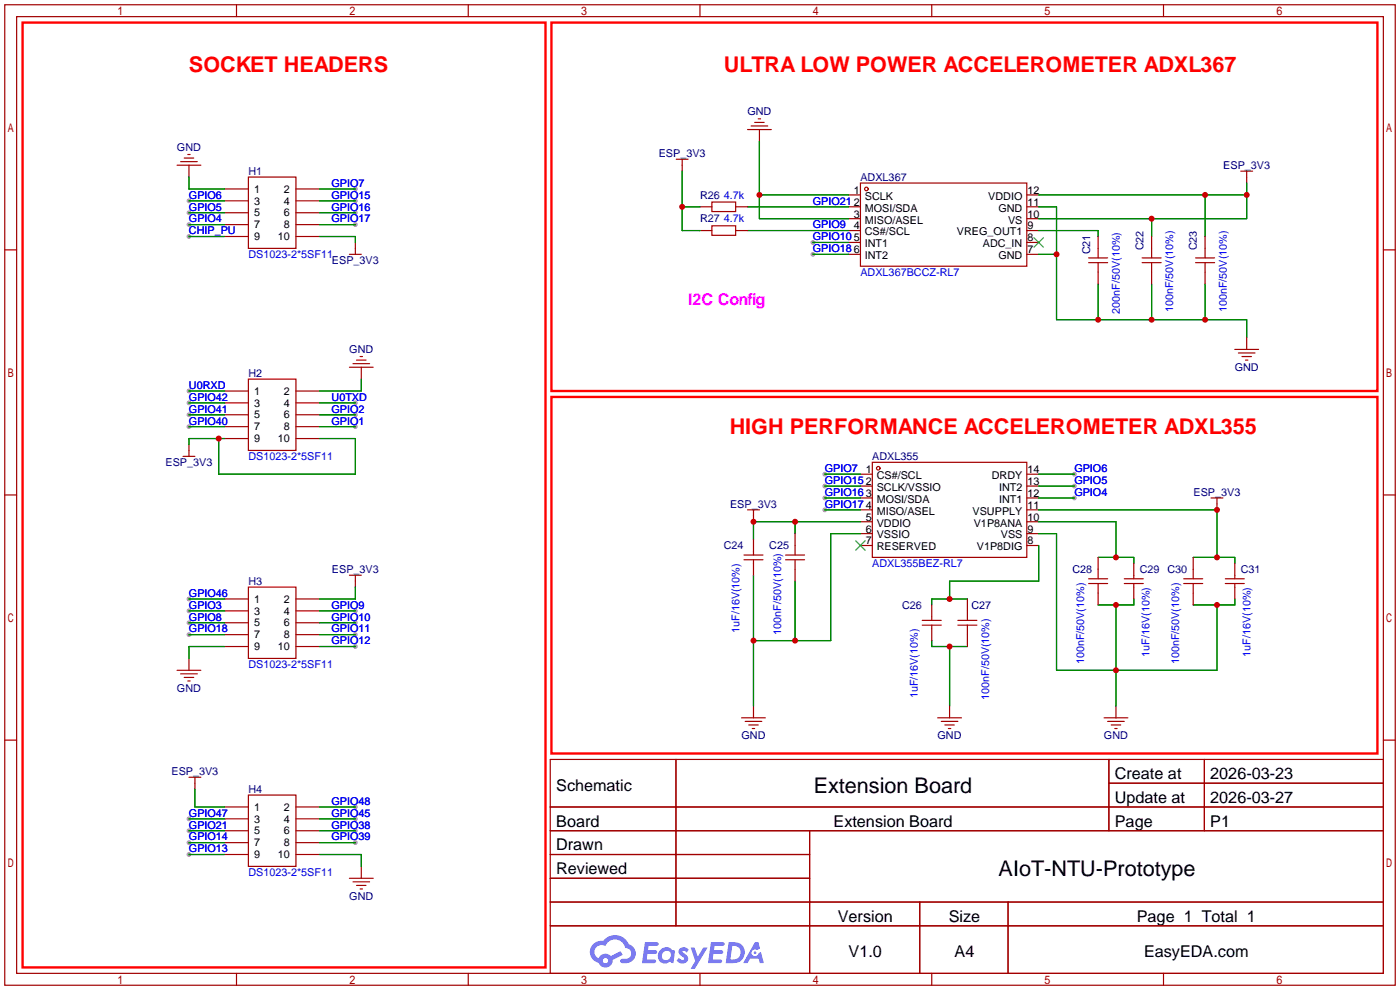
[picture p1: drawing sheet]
<svg xmlns="http://www.w3.org/2000/svg" width="299mm" height="212mm" viewBox="0 0 299 212" stroke-linecap="round" stroke-linejoin="round" font-family="sans-serif">
<g fill="#999">
<circle cx="229.6" cy="101.3" r=".51"/>
<circle cx="229.6" cy="103.9" r=".51"/>
<circle cx="229.6" cy="106.4" r=".51"/>
<circle cx="176.3" cy="103.9" r=".51"/>
<circle cx="176.3" cy="106.4" r=".51"/>
<circle cx="176.3" cy="109" r=".51"/>
<circle cx="176.3" cy="101.3" r=".51"/>
<circle cx="173.7" cy="51.8" r=".51"/>
<circle cx="173.7" cy="54.4" r=".51"/>
<circle cx="40.4" cy="50.5" r=".51"/>
<circle cx="40.4" cy="48" r=".51"/>
<circle cx="40.4" cy="45.5" r=".51"/>
<circle cx="40.4" cy="42.9" r=".51"/>
<circle cx="75.9" cy="40.4" r=".51"/>
<circle cx="75.9" cy="42.9" r=".51"/>
<circle cx="75.9" cy="45.5" r=".51"/>
<circle cx="75.9" cy="48" r=".51"/>
<circle cx="40.4" cy="83.6" r=".51"/>
<circle cx="40.4" cy="86.1" r=".51"/>
<circle cx="40.4" cy="88.6" r=".51"/>
<circle cx="40.4" cy="91.2" r=".51"/>
<circle cx="75.9" cy="86.1" r=".51"/>
<circle cx="75.9" cy="88.6" r=".51"/>
<circle cx="75.9" cy="91.2" r=".51"/>
<circle cx="40.4" cy="135.6" r=".51"/>
<circle cx="40.4" cy="133.1" r=".51"/>
<circle cx="40.4" cy="130.6" r=".51"/>
<circle cx="40.4" cy="128" r=".51"/>
<circle cx="75.9" cy="130.6" r=".51"/>
<circle cx="75.9" cy="133.1" r=".51"/>
<circle cx="75.9" cy="135.6" r=".51"/>
<circle cx="75.9" cy="138.2" r=".51"/>
<circle cx="40.4" cy="175" r=".51"/>
<circle cx="40.4" cy="177.5" r=".51"/>
<circle cx="40.4" cy="180.1" r=".51"/>
<circle cx="40.4" cy="182.6" r=".51"/>
<circle cx="75.9" cy="172.5" r=".51"/>
<circle cx="75.9" cy="175" r=".51"/>
<circle cx="75.9" cy="177.5" r=".51"/>
<circle cx="75.9" cy="180.1" r=".51"/>
</g>
<g fill="none" stroke="#a10000" stroke-width=".25">
<path d="M1 1h297.2v209.6h-297.2zM3.6 3.6h292.1v204.4h-292.1zM50.5 1v2.6M100.1 1v2.6M149.6 1v2.6M199.1 1v2.6M248.7 1v2.6M1 53.4h2.6M295.7 53.4h2.5M1 105.8h2.6M295.7 105.8h2.5M1 158.2h2.6"/>
<path d="M295.7 158.2h2.5M117.6 162.3h178.1v45.7h-178.1zM117.6 172.5h178.1M117.6 177.5h178.1M144.5 162.3v35.6M173 177.5v30.5M237 162.3v15.2M237 167.4h58.7M257.4 162.3v15.2M117.6 182.6h55.4M117.6 192.8h178.1M117.6 187.7h55.4"/>
<path d="M117.6 197.9h178.1M196.6 192.8v15.2M215.4 192.8v15.2M50.5 208v2.6M100.1 208v2.6M149.6 208v2.6M199.1 208v2.6M248.7 208v2.6"/>
</g>
<g fill="#5487ff">
<path d="M145.3 202.7a1.3 1.3 0 0 1 1.9 .3l-.4 .6a.54 .54 0 0 0-.9-.2l.1 .2a1.34 1.34 0 0 1 .9 1.8 1.47 1.47 0 0 1-2.3-.1l.5-.6 .8 .5a.31 .31 0 0 0 .4-.3 .31 .31 0 0 0-.3-.4 1.12 1.12 0 0 1-.7-1.8z"/>
<path d="M147.6 202.5h.9l.6 2 1.2-2h.9l-2.7 4.6h-.9l1-1.7z"/>
<path d="M137.8 201.4h1.7a1.31 1.31 0 0 1 1.2 .2 .4 .4 0 0 1-.3 .5l-1.8 .1-.1 .9h1.6a.4 .4 0 0 1 .4 .4 .4 .4 0 0 1-.5 .4h-1.6l-.2 1.2h1.4a.46 .46 0 0 1 .5 0 .46 .46 0 0 1 .1 .5l-.4 .2h-2.6z"/>
<path d="M151.9 201.4h1.7a1.32 1.32 0 0 1 1.2 .2 .39 .39 0 0 1-.3 .5l-1.8 .1-.1 .9h1.6a.4 .4 0 0 1 .4 .4 .4 .4 0 0 1-.4 .4h-1.7l-.2 1.2h1.4a.46 .46 0 0 1 .5 0 .46 .46 0 0 1 .1 .5l-.4 .2h-2.6z"/>
<path d="M161.3 201.4h.8l.3 1.3-.6 .4a.75 .75 0 0 0-1.1 .3 .75 .75 0 0 0 .5 1 .75 .75 0 0 0 .9-.7l.5-.2 .6 2.3h-.8l-.3-.9h-1.8l-.5 .9h-1z"/>
<path d="M155.7 201.4l-.6 4.4h1.5a2.27 2.27 0 0 0 2.6-2.2 2.27 2.27 0 0 0-2.7-2.2zM156.5 202.1a1.5 1.5 0 0 1 1.8 1.6 1.5 1.5 0 0 1-1.9 1.4h-.3z"/>
<path d="M141.2 203a1.6 1.6 0 0 0-.3 2.3 1.6 1.6 0 0 0 2.3 .2l.7 .3 .3-2.4-.1-.3-.5-.1a1.58 1.58 0 0 0-2.4 0zM141.8 203.5a.98 .98 0 0 1 1.6 .4 .98 .98 0 0 1-1.1 1.3 .94 .94 0 0 1-.9-.7 .94 .94 0 0 1 .4-1z"/>
<path d="M126.8 201.8a2.37 2.37 0 0 0 1.1 4 1.54 1.54 0 0 0 1.8 1 1.54 1.54 0 0 0 1.2-1.6l2.2-1.1-.5-.8-2 1a1.57 1.57 0 0 0-2.7 .5 1.5 1.5 0 0 1-.7-2.1 1.5 1.5 0 0 1 2.2-.5 2.23 2.23 0 0 1 2.3-1.4 2.23 2.23 0 0 1 2 1.8 1.16 1.16 0 0 1 1.2 1.1 1.16 1.16 0 0 1-1.1 1.2h-.7a.47 .47 0 0 0-.5 .4 .47 .47 0 0 0 .4 .5 2.17 2.17 0 0 0 2.5-.9 2.17 2.17 0 0 0-.3-2.7l-.8-.4a3.2 3.2 0 0 0-5.5-.7l-1.1 .1zM128.8 205.3a.6 .6 0 0 1 1.2 0 .6 .6 0 0 1-1.2 0z"/>
<circle cx="161.4" cy="203.6" r=".28"/>
</g>
<g fill="none" stroke="#a10000" stroke-width=".25">
<path d="M37.8 35.3h5.1M38.6 34.5h3.6M39.4 33.8h2M40.1 33h.5M40.4 35.3v2.5M53.1 37.8h10.1v15.3h-10.1zM144.5 34h2.6M145.8 34v2.6M159.8 27.7h5M160.5 26.9h3.6M161.3 26.2h2M162.1 25.4h.5"/>
<path d="M162.3 27.7v2.5M183.9 39.1h35.6v17.8h-35.6zM265.2 36.6h2.5M266.4 36.6v2.5M48 40.4h5.1M48 42.9h5.1M48 45.5h5.1M48 48h5.1M48 50.5h5.1M63.2 40.4h5.1M63.2 42.9h5.1M63.2 45.5h5.1"/>
<path d="M63.2 48h5.1M63.2 50.5h5.1M74.7 54.4h2.5M75.9 51.8v2.6M149.6 44.2h2.5M149.6 49.3h2.5M152.1 43.2h5.1v2h-5.1zM152.1 48.3h5.1v2h-5.1zM157.2 44.2h2.6M157.2 49.3h2.6M181.4 41.7h2.5M181.4 44.2h2.5"/>
<path d="M181.4 46.7h2.5M181.4 49.3h2.5M181.4 51.8h2.5M181.4 54.4h2.5M219.5 41.7h2.5M219.5 44.2h2.5M219.5 46.7h2.5M219.5 49.3h2.5M219.5 51.8h2.5M219.5 54.4h2.5M232.7 55.1h4M232.7 56.1h4"/>
<path d="M234.7 50.5v4.6M234.7 56.1v4.6M244.1 55.1h4.1M244.1 56.1h4.1M246.1 50.5v4.6M246.1 56.1v4.6M255.5 55.1h4.1M255.5 56.1h4.1M257.6 50.5v4.6M257.6 56.1v4.6M74.7 78.5h5.1M75.4 77.7h3.6"/>
<path d="M76.2 77h2M77 76.2h.5M77.2 78.5v2.5M263.9 74.7h5.1M264.7 75.4h3.5M265.4 76.2h2.1M266.2 77h.5M266.4 72.1v2.6M39.1 97.5h2.6M40.4 95v2.5M48 83.6h5.1M48 86.1h5.1"/>
<path d="M48 88.6h5.1M48 91.2h5.1M48 93.7h5.1M53.1 81h10.1v15.3h-10.1zM63.2 83.6h5.1M63.2 86.1h5.1M63.2 88.6h5.1M63.2 91.2h5.1M63.2 93.7h5.1M186.4 98.8h33.1v20.3h-33.1zM159 119.6h4.1M159 118.6h4.1"/>
<path d="M159.8 109h2.5M161 109v2.5M161 115.3v3.3M161 119.6v3.3M167.9 119.6h4.1M167.9 118.6h4.1M169.9 114v4.6M169.9 119.6v4.6M183.9 101.3h2.5M183.9 103.9h2.5M183.9 106.4h2.5M183.9 109h2.5"/>
<path d="M183.9 111.5h2.5M183.9 114h2.5M183.9 116.6h2.5M219.5 101.3h2.5M219.5 103.9h2.5M219.5 106.4h2.5M219.5 109h2.5M219.5 111.5h2.5M219.5 114h2.5M219.5 116.6h2.5M234.7 119.1v4.6M255 119.1v4.6"/>
<path d="M258.8 106.4h2.6M260.1 106.4v2.6M48 128h5.1M48 130.6h5.1M48 133.1h5.1M48 135.6h5.1M48 138.2h5.1M53.1 125.5h10.1v15.2h-10.1zM63.2 128h5.1M63.2 130.6h5.1M63.2 133.1h5.1M63.2 135.6h5.1"/>
<path d="M63.2 138.2h5.1M74.7 122.9h2.5M75.9 122.9v2.6M197.1 133.6h4.1M197.1 132.6h4.1M199.1 129.3v3.3M199.1 133.6v3.3M204.7 133.6h4.1M204.7 132.6h4.1M206.8 128v4.6M206.8 133.6v4.6M232.7 123.7h4"/>
<path d="M232.7 124.7h4M234.7 124.7v4.6M240.3 123.7h4M240.3 124.7h4M242.3 120.4v3.3M242.3 124.7v3.3M253 123.7h4M253 124.7h4M255 124.7v4.6M261.9 123.7h4M261.9 124.7h4M263.9 120.4v3.3"/>
<path d="M263.9 124.7v3.3M37.8 143.3h5.1M38.6 144h3.6M39.4 144.8h2M40.1 145.5h.5M40.4 140.7v2.6M158.5 153.4h5.1M159.3 154.2h3.5M160 154.9h2.1M160.8 155.7h.5M161 150.9v2.5M200.4 153.4h5.1"/>
<path d="M201.2 154.2h3.5M201.9 154.9h2.1M202.7 155.7h.5M202.9 150.9v2.5M236 153.4h5M236.7 154.2h3.6M237.5 154.9h2M238.3 155.7h.5M238.5 150.9v2.5M40.4 166.1h2.5M41.7 166.1v2.6M48 172.5h5.1"/>
<path d="M48 175h5.1M48 177.5h5.1M53.1 169.9h10.1v15.3h-10.1zM63.2 172.5h5.1M63.2 175h5.1M63.2 177.5h5.1M48 180.1h5.1M48 182.6h5.1M63.2 180.1h5.1M63.2 182.6h5.1M74.7 187.7h5.1M75.4 188.5h3.6"/>
<path d="M76.2 189.2h2M77 190h.5M77.2 185.2v2.5"/>
<circle cx="185.2" cy="40.4" r=".38"/>
<circle cx="187.7" cy="100.1" r=".38"/>
</g>
<path d="M221 50.8l2 2M223 50.8l-2 2M182.9 115.6l2 2M184.9 115.6l-2 2" fill="none" stroke="#3c3" stroke-width=".25"/>
<g fill="none" stroke="#008700" stroke-width=".25">
<path d="M40.4 37.8v2.6h7.6M145.8 36.6v12.7h3.8M162.3 30.2v16.5h19.1M266.4 39.1v7.6h-44.4M40.4 50.5h7.6M40.4 48h7.6M40.4 45.5h7.6M40.4 42.9h7.6M68.3 50.5h7.6v1.3M68.3 48h7.6M68.3 45.5h7.6M68.3 42.9h7.6"/>
<path d="M68.3 40.4h7.6M145.8 44.2h3.8M159.8 44.2h21.6M159.8 49.3h21.6M162.3 41.7h19.1M173.7 54.4h7.7M173.7 51.8h7.7M222 44.2h3.8v24.1h40.6v3.8M222 41.7h44.4M222 54.4h3.8M222 49.3h12.7v1.2M246.1 46.7v3.8"/>
<path d="M257.6 41.7v8.8M234.7 60.7v7.6M246.1 60.7v7.6M257.6 60.7v7.6M40.4 83.6h7.6M40.4 86.1h7.6M40.4 88.6h7.6M40.4 91.2h7.6M46.7 93.7v7.6h29.2v-7.6h-7.6M48 93.7h-7.6v1.3M68.3 86.1h7.6M68.3 88.6h7.6"/>
<path d="M68.3 91.2h7.6M77.2 81v2.6h-8.9M169.9 111.5v2.5M176.3 101.3h7.6M176.3 103.9h7.6M176.3 106.4h7.6M176.3 109h7.6M183.9 111.5h-22.9v3.8M183.9 114h-6.4v22.9h-16.5M222 114h3.8v29.3h34.3v-14M222 111.5h16.5v7.6M222 116.6v7.6h-19.1v3.8"/>
<path d="M222 109h38.1v10.1M222 101.3h7.6M222 103.9h7.6M222 106.4h7.6M234.7 119.1h7.6v1.3M255 119.1h8.9v1.3M40.4 128h7.6M40.4 135.6h7.6M40.4 133.1h7.6M40.4 130.6h7.6M48 138.2h-7.6v2.5M68.3 138.2h7.6"/>
<path d="M68.3 135.6h7.6M68.3 133.1h7.6M68.3 130.6h7.6M75.9 125.5v2.5h-7.6M161 122.9v28M169.9 124.2v12.7M199.1 136.9v1.3h7.7M202.9 138.2v12.7M206.8 128h-7.7v1.3M238.5 129.3v21.6M242.3 128v1.3h-7.6M263.9 128v1.3h-8.9"/>
<path d="M40.4 175h7.6M40.4 177.5h7.6M41.7 168.7v3.8h6.3M68.3 172.5h7.6M68.3 175h7.6M68.3 177.5h7.6M40.4 182.6h7.6M40.4 180.1h7.6M68.3 182.6h8.9v2.6M68.3 180.1h7.6"/>
</g>
<path d="M4.8 4.8h111.8v202h-111.8zM117.9 4.8h176.5v78.8h-176.5zM117.9 84.8h176.5v76.2h-176.5z" fill="none" stroke="#f00" stroke-width=".51"/>
<g fill="#c00">
<circle cx="266.4" cy="41.7" r=".63"/>
<circle cx="246.1" cy="46.7" r=".63"/>
<circle cx="257.6" cy="41.7" r=".63"/>
<circle cx="225.8" cy="54.4" r=".63"/>
<circle cx="234.7" cy="68.3" r=".63"/>
<circle cx="246.1" cy="68.3" r=".63"/>
<circle cx="257.6" cy="68.3" r=".63"/>
<circle cx="169.9" cy="111.5" r=".63"/>
<circle cx="161" cy="111.5" r=".63"/>
<circle cx="169.9" cy="136.9" r=".63"/>
<circle cx="161" cy="136.9" r=".63"/>
<circle cx="202.9" cy="138.2" r=".63"/>
<circle cx="202.9" cy="128" r=".63"/>
<circle cx="238.5" cy="143.3" r=".63"/>
<circle cx="238.5" cy="129.3" r=".63"/>
<circle cx="260.1" cy="129.3" r=".63"/>
<circle cx="238.5" cy="119.1" r=".63"/>
<circle cx="260.1" cy="109" r=".63"/>
<circle cx="260.1" cy="119.1" r=".63"/>
<circle cx="162.3" cy="41.7" r=".63"/>
<circle cx="145.8" cy="44.2" r=".63"/>
<circle cx="46.7" cy="93.7" r=".63"/>
</g>
<g font-size="4.6" fill="#f00">
<text x="40.4" y="15.3">SOCKET HEADERS</text>
<text x="154.7" y="15.3">ULTRA LOW POWER ACCELEROMETER ADXL367</text>
<text x="156" y="92.8">HIGH PERFORMANCE ACCELEROMETER ADXL355</text>
</g>
<g font-size="4.6">
<text x="173.9" y="169.4">Extension Board</text>
<text x="213.4" y="187.2">AIoT-NTU-Prototype</text>
</g>
<text font-size="3.5" fill="#f0f" x="147.1" y="65.1">I2C Config</text>
<g font-size="3.5">
<text x="238.3" y="166.5">Create at</text>
<text x="258.7" y="166.5">2026-03-23</text>
<text x="118.9" y="169.1">Schematic</text>
<text x="238.3" y="171.6">Update at</text>
<text x="258.7" y="171.6">2026-03-27</text>
<text x="118.9" y="176.7">Board</text>
<text x="178.2" y="176.7">Extension Board</text>
<text x="238.3" y="176.7">Page</text>
<text x="258.7" y="176.7">P1</text>
<text x="118.9" y="181.8">Drawn</text>
<text x="118.9" y="186.8">Reviewed</text>
<text x="179.1" y="197">Version</text>
<text x="202.8" y="197">Size</text>
<text x="243" y="197">Page 1 Total 1</text>
<text x="181.4" y="204.6">V1.0</text>
<text x="204" y="204.6">A4</text>
<text x="244.5" y="204.6">EasyEDA.com</text>
</g>
<g font-size="2.3" fill="#000080">
<text x="159.7" y="24.7">GND</text>
<text x="37.8" y="32.3">GND</text>
<text x="140.8" y="33.6">ESP_3V3</text>
<text x="53.1" y="37.4">H1</text>
<text x="183.9" y="38.7">ADXL367</text>
<text x="261.4" y="36.1">ESP_3V3</text>
<text x="149.6" y="42.5">R26</text>
<text x="149.6" y="47.5">R27</text>
<text x="244.4" y="53.5" transform="rotate(-90 244.4 53.5)">C22</text>
<text x="255.8" y="53.5" transform="rotate(-90 255.8 53.5)">C23</text>
<text x="70.9" y="56.4">ESP_3V3</text>
<text x="233" y="54.4" transform="rotate(-90 233 54.4)">C21</text>
<text x="74.7" y="75.5">GND</text>
<text x="53.1" y="80.6">H2</text>
<text x="263.9" y="79.3">GND</text>
<text x="35.4" y="99.6">ESP_3V3</text>
<text x="186.4" y="98.3">ADXL355</text>
<text x="255.1" y="106">ESP_3V3</text>
<text x="156" y="108.5">ESP_3V3</text>
<text x="154.7" y="117.4">C24</text>
<text x="164.4" y="117.4">C25</text>
<text x="53.1" y="125">H3</text>
<text x="70.9" y="122.5">ESP_3V3</text>
<text x="229.2" y="122.5">C28</text>
<text x="243.6" y="122.5">C29</text>
<text x="249.5" y="122.5">C30</text>
<text x="265.2" y="122.5">C31</text>
<text x="192.8" y="130.1">C26</text>
<text x="207.6" y="130.1">C27</text>
<text x="37.8" y="147.9">GND</text>
<text x="158.5" y="158">GND</text>
<text x="200.4" y="158">GND</text>
<text x="235.9" y="158">GND</text>
<text x="36.7" y="165.7">ESP_3V3</text>
<text x="53.1" y="169.5">H4</text>
<text x="74.7" y="192.3">GND</text>
</g>
<g font-size="2.3">
<text x="54.4" y="41.2">1</text>
<text x="60.7" y="41.2">2</text>
<text x="182.5" y="41.4">1</text>
<text x="219.6" y="41.4">12</text>
<text x="54.4" y="43.7">3</text>
<text x="54.4" y="46.3">5</text>
<text x="60.7" y="43.7">4</text>
<text x="60.7" y="46.3">6</text>
<text x="182.5" y="44">2</text>
<text x="182.5" y="46.5">3</text>
<text x="184.8" y="42.7">SCLK</text>
<text x="184.8" y="45.2">MOSI/SDA</text>
<text x="184.8" y="47.8">MISO/ASEL</text>
<text x="211.2" y="42.7">VDDIO</text>
<text x="213.4" y="45.2">GND</text>
<text x="215.4" y="47.8">VS</text>
<text x="219.6" y="46.5">10</text>
<text x="219.6" y="44">11</text>
<text x="54.4" y="48.8">7</text>
<text x="54.4" y="51.3">9</text>
<text x="59.4" y="51.3">10</text>
<text x="60.7" y="48.8">8</text>
<text x="182.5" y="49">4</text>
<text x="182.5" y="51.6">5</text>
<text x="184.8" y="50.3">CS#/SCL</text>
<text x="184.8" y="52.9">INT1</text>
<text x="204.5" y="50.3">VREG_OUT1</text>
<text x="210" y="52.9">ADC_IN</text>
<text x="219.6" y="51.6">8</text>
<text x="219.6" y="49">9</text>
<text x="182.5" y="54.1">6</text>
<text x="184.8" y="55.4">INT2</text>
<text x="213.4" y="55.4">GND</text>
<text x="219.6" y="54.1">7</text>
<text x="54.4" y="84.4">1</text>
<text x="54.4" y="86.9">3</text>
<text x="54.4" y="89.4">5</text>
<text x="60.7" y="84.4">2</text>
<text x="60.7" y="86.9">4</text>
<text x="60.7" y="89.4">6</text>
<text x="54.4" y="92">7</text>
<text x="54.4" y="94.5">9</text>
<text x="59.4" y="94.5">10</text>
<text x="60.7" y="92">8</text>
<text x="185" y="101.1">1</text>
<text x="219.6" y="101.1">14</text>
<text x="185" y="103.7">2</text>
<text x="185" y="106.2">3</text>
<text x="187.4" y="102.4">CS#/SCL</text>
<text x="187.4" y="104.9">SCLK/VSSIO</text>
<text x="187.4" y="107.5">MOSI/SDA</text>
<text x="212" y="102.4">DRDY</text>
<text x="213.5" y="107.5">INT1</text>
<text x="213.5" y="104.9">INT2</text>
<text x="219.6" y="106.2">12</text>
<text x="219.6" y="103.7">13</text>
<text x="185" y="108.7">4</text>
<text x="185" y="111.3">5</text>
<text x="185" y="113.8">6</text>
<text x="187.4" y="110">MISO/ASEL</text>
<text x="187.4" y="112.5">VDDIO</text>
<text x="207.9" y="110">VSUPPLY</text>
<text x="208.1" y="112.5">V1P8ANA</text>
<text x="219.6" y="113.8">9</text>
<text x="219.6" y="111.3">10</text>
<text x="219.6" y="108.7">11</text>
<text x="185" y="116.4">7</text>
<text x="187.4" y="115.1">VSSIO</text>
<text x="187.4" y="117.6">RESERVED</text>
<text x="208.8" y="117.6">V1P8DIG</text>
<text x="213.9" y="115.1">VSS</text>
<text x="219.6" y="116.4">8</text>
<text x="54.4" y="128.8">1</text>
<text x="54.4" y="131.3">3</text>
<text x="60.7" y="128.8">2</text>
<text x="60.7" y="131.3">4</text>
<text x="54.4" y="133.9">5</text>
<text x="54.4" y="136.4">7</text>
<text x="60.7" y="133.9">6</text>
<text x="60.7" y="136.4">8</text>
<text x="54.4" y="139">9</text>
<text x="59.4" y="139">10</text>
<text x="54.4" y="173.3">1</text>
<text x="60.7" y="173.3">2</text>
<text x="54.4" y="175.8">3</text>
<text x="54.4" y="178.3">5</text>
<text x="60.7" y="175.8">4</text>
<text x="60.7" y="178.3">6</text>
<text x="54.4" y="180.9">7</text>
<text x="54.4" y="183.4">9</text>
<text x="59.4" y="183.4">10</text>
<text x="60.7" y="180.9">8</text>
</g>
<g font-size="2.3" fill="#00f">
<text x="70.9" y="39.9">GPIO7</text>
<text x="40.4" y="47.5">GPIO4</text>
<text x="40.4" y="45">GPIO5</text>
<text x="40.4" y="42.5">GPIO6</text>
<text x="70.9" y="42.5">GPIO15</text>
<text x="70.9" y="45">GPIO16</text>
<text x="70.9" y="47.5">GPIO17</text>
<text x="154.7" y="42.5">4.7k</text>
<text x="154.7" y="47.5">4.7k</text>
<text x="173.7" y="43.7">GPIO21</text>
<text x="40.4" y="50.1">CHIP_PU</text>
<text x="173.7" y="51.4">GPIO10</text>
<text x="173.7" y="53.9">GPIO18</text>
<text x="173.7" y="48.8">GPIO9</text>
<text x="53.1" y="55.2">DS1023-2*5SF11</text>
<text x="183.9" y="59">ADXL367BCCZ-RL7</text>
<text x="239.3" y="67.1" transform="rotate(-90 239.3 67.1)">200nF/50V(10%)</text>
<text x="250.7" y="66.7" transform="rotate(-90 250.7 66.7)">100nF/50V(10%)</text>
<text x="262.2" y="66.7" transform="rotate(-90 262.2 66.7)">100nF/50V(10%)</text>
<text x="40.4" y="83.1">U0RXD</text>
<text x="40.4" y="85.6">GPIO42</text>
<text x="40.4" y="88.2">GPIO41</text>
<text x="70.9" y="85.6">U0TXD</text>
<text x="70.9" y="88.2">GPIO2</text>
<text x="40.4" y="90.7">GPIO40</text>
<text x="70.9" y="90.7">GPIO1</text>
<text x="53.1" y="98.3">DS1023-2*5SF11</text>
<text x="176.3" y="100.9">GPIO7</text>
<text x="229.6" y="100.9">GPIO6</text>
<text x="176.3" y="103.4">GPIO15</text>
<text x="176.3" y="106">GPIO16</text>
<text x="229.6" y="103.4">GPIO5</text>
<text x="229.6" y="106">GPIO4</text>
<text x="176.3" y="108.5">GPIO17</text>
<text x="186.4" y="121.2">ADXL355BEZ-RL7</text>
<text x="40.4" y="130.1">GPIO3</text>
<text x="40.4" y="127.6">GPIO46</text>
<text x="70.9" y="130.1">GPIO9</text>
<text x="40.4" y="135.2">GPIO18</text>
<text x="40.4" y="132.6">GPIO8</text>
<text x="70.9" y="132.6">GPIO10</text>
<text x="70.9" y="135.2">GPIO11</text>
<text x="70.9" y="137.7">GPIO12</text>
<text x="158" y="135.3" transform="rotate(-90 158 135.3)">1uF/16V(10%)</text>
<text x="166.9" y="135.6" transform="rotate(-90 166.9 135.6)">100nF/50V(10%)</text>
<text x="53.1" y="142.8">DS1023-2*5SF11</text>
<text x="231.7" y="142" transform="rotate(-90 231.7 142)">100nF/50V(10%)</text>
<text x="245.7" y="140.4" transform="rotate(-90 245.7 140.4)">1uF/16V(10%)</text>
<text x="252" y="142" transform="rotate(-90 252 142)">100nF/50V(10%)</text>
<text x="267.3" y="140.4" transform="rotate(-90 267.3 140.4)">1uF/16V(10%)</text>
<text x="196.1" y="149.3" transform="rotate(-90 196.1 149.3)">1uF/16V(10%)</text>
<text x="211.4" y="149.6" transform="rotate(-90 211.4 149.6)">100nF/50V(10%)</text>
<text x="70.9" y="172">GPIO48</text>
<text x="40.4" y="174.5">GPIO47</text>
<text x="40.4" y="177.1">GPIO21</text>
<text x="40.4" y="179.6">GPIO14</text>
<text x="70.9" y="174.5">GPIO45</text>
<text x="70.9" y="177.1">GPIO38</text>
<text x="70.9" y="179.6">GPIO39</text>
<text x="40.4" y="182.2">GPIO13</text>
<text x="53.1" y="187.2">DS1023-2*5SF11</text>
</g>
</svg>
